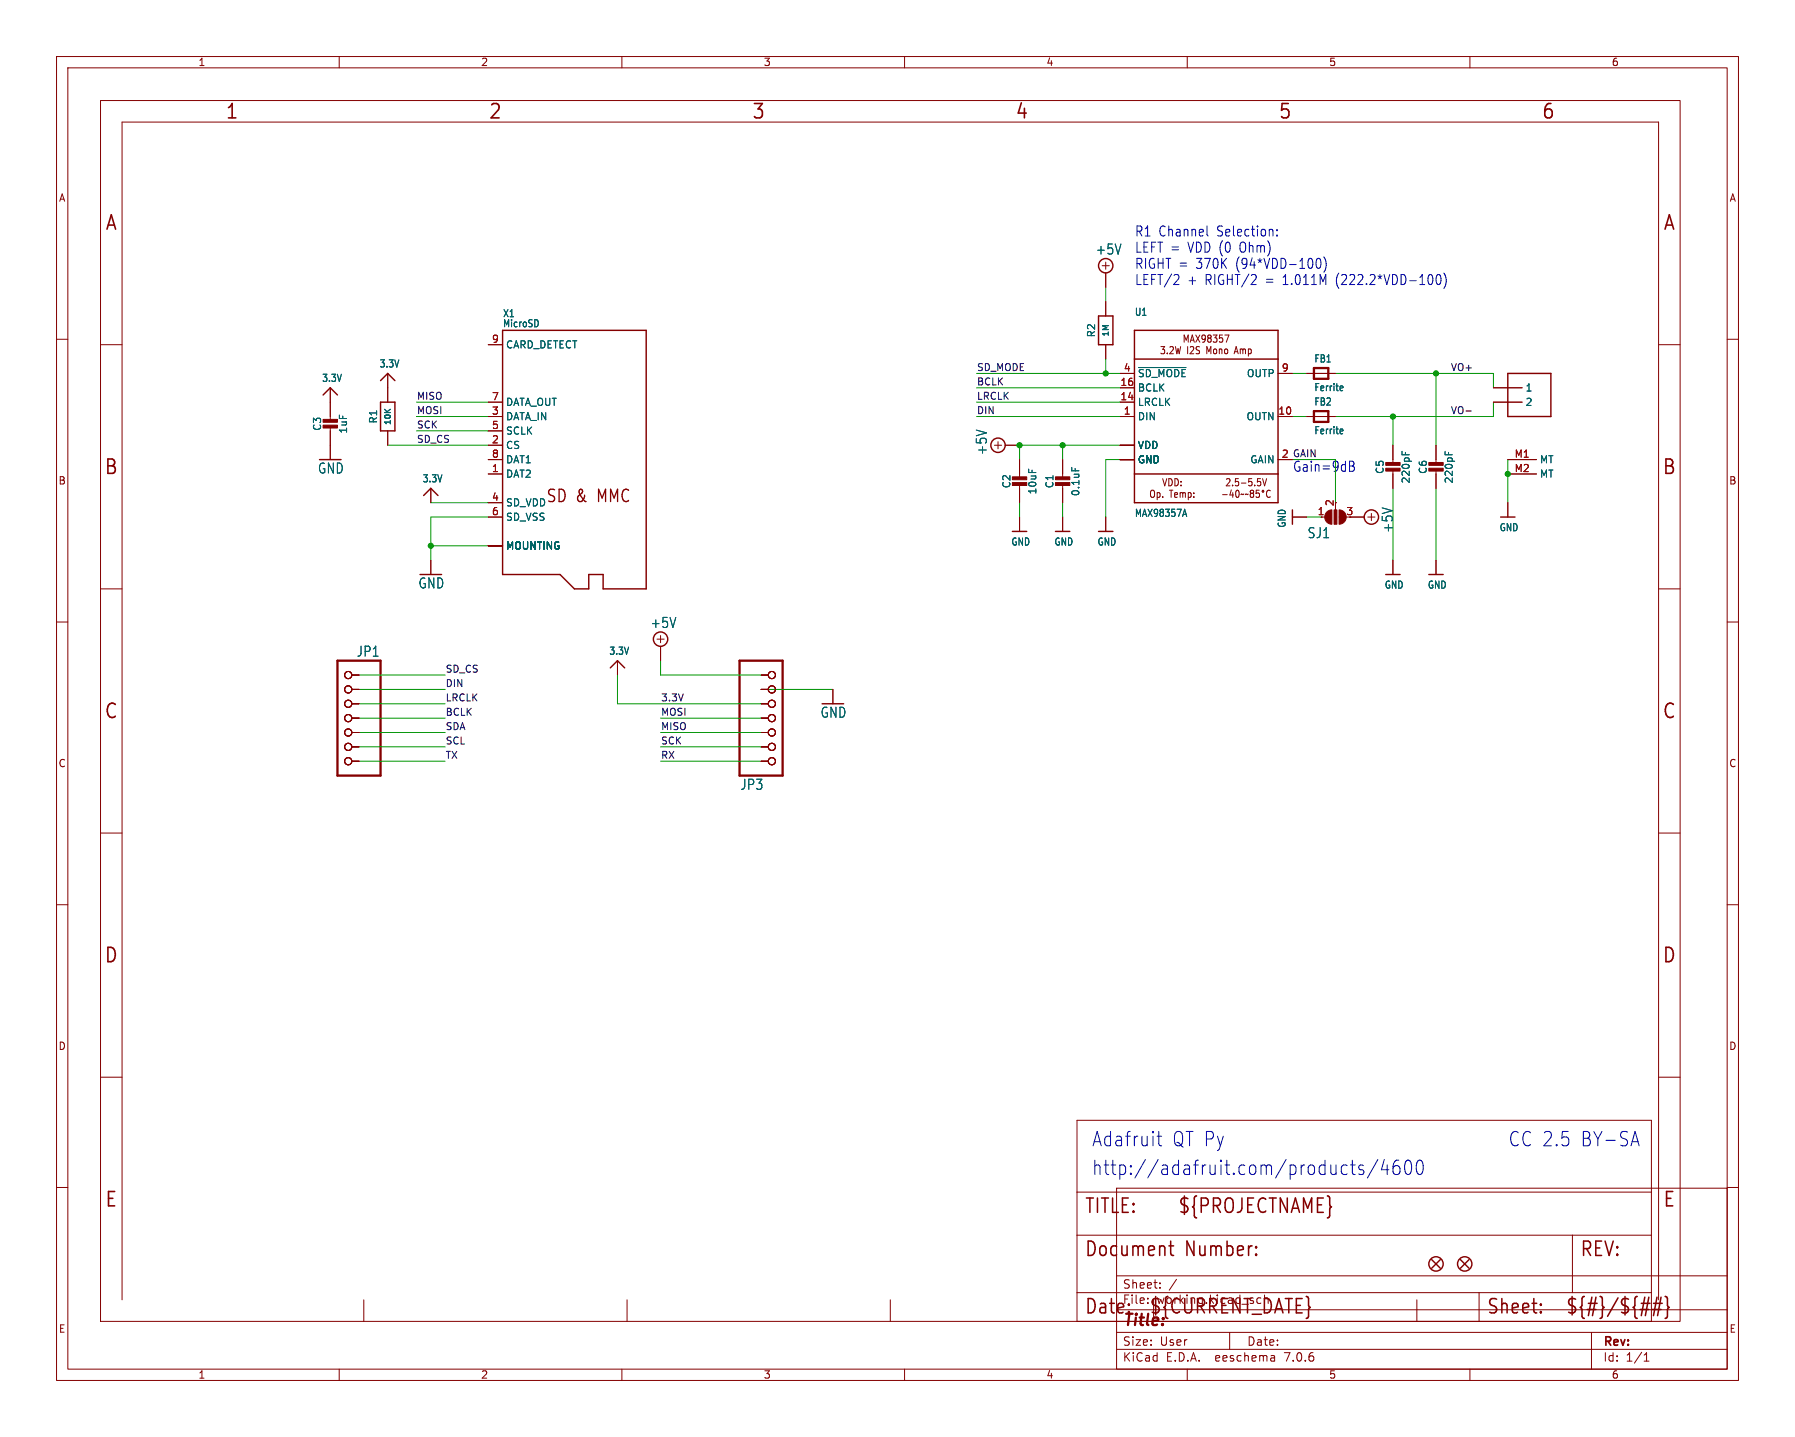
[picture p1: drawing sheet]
<svg xmlns="http://www.w3.org/2000/svg" width="317mm" height="254mm" viewBox="0 0 317 254" stroke-linecap="round" stroke-linejoin="round" font-family="sans-serif">
<g fill="none" stroke="#840000" stroke-width=".18">
<path d="M10 10h297.5v234.1h-297.5zM12 12h293.5v230.1h-293.5zM17.8 17.8h279.4v215.9h-279.4zM60 10v2M110 10v2M160 10v2M210 10v2M260 10v2M10 60h2M194.9 47h1.3M195.6 46.4v1.2M195.6 48.3v2.5"/>
<path d="M195.6 53.3v2.6M211.5 59.2l.7 1.3M212.2 59.2l-.7 1.3M213.2 59.8l-.2 .2h-.3l-.1-.6 .4-.2 .2 .3v.7l-.2 .3h-.3M213.8 59.8l-.2 .2 .1 .4 .1 .1h.3M213.8 59.8l-.2-.3 .2-.3h.2l.2 .3-.2 .3M213.8 59.8h.2M214 59.8l.2 .1M214.6 59.2h.7l-.4 .5 .3 .1 .1 .2M216.2 59.2h-.5v.7l.4-.2 .2 .3M216.6 59.2h.8l-.5 1.3M305.5 60h2"/>
<path d="M17.8 61h3.8M58.4 68.6v5.8M58.4 75.4v5.9M68.6 66v5.1M68.6 76.2v2.5M86.4 73.7h2.5M86.4 71.1h2.5M86.4 78.7h2.5M86.4 61h2.5M86.4 76.2h2.5M175.9 78.7h1.3M176.5 78.1v1.3"/>
<path d="M177.8 78.7h2.5M195.6 61v2.5M198.1 73.7h2.6M198.1 71.1h2.6M198.1 68.6h2.6M198.1 66h2.6M198.1 78.7h2.6M205.3 61.3h.7l-.4 .5 .4 .1v.5l-.2 .2-.5-.2M206.5 62.4v.2M206.9 61.4l.4-.1 .3 .4-.7 .9h.7M207.9 61.3l.3 1.3 .2-.9 .2 .9 .2-1.3M209.5 60.5v-1.3l.3 1 .4-1v1.3"/>
<path d="M210.1 61.3v1.3M210.5 60.5l.4-1.3 .4 1.3M210.5 61.4l.4-.1 .2 .4-.6 .9h.6M210.6 60.2h.5M212.2 61.4l-.4-.1-.2 .1v.4l.5 .2 .1 .3-.2 .3-.4-.1M213.5 62.6v-1.3l.3 .9 .4-.9v1.3M214.7 62.4l.2 .2 .3-.2M215.7 61.7v.9M216.1 61.9v.7M216.6 62.4l.2 .2 .3-.2M218.3 62.6l.4-1.3 .3 1.3M219.4 61.7v.9"/>
<path d="M219.8 61.9v.7M220.3 61.9v.7M220.8 61.7v1.3M221.3 62.4l-.2 .2-.3-.1M226.1 73.7h2.5M226.1 66h2.5M231.1 73.7h5.1M231.1 66h5.1M246.4 78.7v3.3M254 78.7v3.3M264.2 71.1h5M264.2 68.6h5"/>
<path d="M293.4 61h3.8M76.2 86.4v2.5M76.2 99.1v2.5M86.4 91.4h2.5M86.4 81.3h2.5M86.4 83.8h2.5M86.4 96.5h2.5M86.4 88.9h2.5M180.3 81.3v3.3M180.3 85.6v3.3M180.3 91.4v2.6M188 81.3v3.3"/>
<path d="M188 85.6v3.3M188 91.4v2.6M195.6 91.4v2.6M198.1 81.3h2.6M203.7 86.8l.3-.1 .2 .2v.6l-.2 .5-.4-.2-.1-.7zM204.7 87.2l.3-.1 .2 .3-.1 .5h-.4M204.7 87.1v1.3M205.7 84.6l.3 1.3 .4-1.3M205.7 87.8v.2M206.7 84.6a.64 .64 0 0 1 .7 .7 .64 .64 0 0 1-.7 .6zM206.8 86.7h.7M207.1 86.7v1.3"/>
<path d="M207.8 87.5l.5-.1-.1-.2-.3-.1-.1 .2v.6h.4M207.8 84.6a.64 .64 0 0 1 .6 .7 .64 .64 0 0 1-.6 .6zM208.9 85.1v.2M210.2 87.1v1.3M216.3 87.5h.8M216.9 84.8l.5-.2 .2 .4-.7 .9h.7M217.8 86.6l-.3 .9h.7M218 85.8v.1M218.1 87.1v.9M218.7 86.8l.1-.1a.72 .72 0 0 1 0 1.3 .94 .94 0 0 1-.1-1.2zM219.1 84.6h-.6v.7l.1-.2 .4 .1 .1 .6-.2 .1-.4-.1M219.6 85.4h.8"/>
<path d="M220 87.4l-.5 .1M220.8 87.4l-.5 .1M221.3 87.2l-.2-.2 .2-.3 .3 .1 .2 .1-.3 .3M221.3 87.2l-.2 .3v.2l.2 .3 .3-.1 .2-.2v-.2l-.3-.3M221.3 87.2h.2M221.4 84.6h-.5v.7l.1-.2 .4 .1v.6l-.1 .1-.4-.1M221.9 85.8v.1M222.7 86.7h-.5v.6l.1-.1h.4v.6l-.1 .2-.4-.2M223 84.6h-.6v.7l.1-.2 .4 .1 .1 .6-.2 .1-.4-.1M223.3 84.6l.4 1.3 .3-1.3M224.7 86.8h-.1a.62 .62 0 0 0-.6 .4 .62 .62 0 0 0 .4 .8l.3-.2M228.6 91.4h2.5"/>
<path d="M233.7 91.4h.9M236.2 88.9v2.2M238.8 91.4h2.5M241.9 91.4h1.3M242.6 90.8v1.3M246.4 83.1v3.3M246.4 99.1v2.5M254 83.1v3.3M254 99.1v2.5M266.7 81.3h5.1M266.7 83.8h5.1M266.7 88.9v2.5"/>
<path d="M10 110h2M17.8 104.1h3.8M62.2 119.4h1.3M109.2 116.8v2.6M116.2 113h1.3M116.8 112.4v1.3M116.8 114.3v2.5M134.6 119.4h1.3M293.4 104.1h3.8M305.5 110h2M62.2 134.6h1.3M62.2 132.1h1.3"/>
<path d="M62.2 129.5h1.3M62.2 127h1.3M62.2 124.5h1.3M62.2 121.9h1.3M134.6 134.6h1.3M134.6 132.1h1.3M134.6 129.5h1.3M134.6 127h1.3M134.6 124.5h1.3M134.6 121.9h1.3M147.3 121.9v2.6M10 160h2"/>
<path d="M17.8 147.3h3.8M293.4 147.3h3.8M305.5 160h2M17.8 190.5h3.8M190.5 198.1h101.6v35.6h-101.6zM293.4 190.5h3.8M10 210h2M190.5 210.8h101.6M190.5 218.4h101.6M197.5 210.1h108v32h-108zM278.1 218.4v10.2M305.5 210h2"/>
<path d="M21.6 229.9v-208.3h271.8v208.3M64.3 229.9v3.8M110.9 229.9v3.8M157.5 229.9v3.8M190.5 228.6h101.6M197.5 238.6h108M197.5 235.6h108M197.5 231.6h108M197.5 225.6h108M205.2 227.7v.1M205.2 226.9v.1M208.1 226.2l-1.3 2"/>
<path d="M217.5 235.6v3M225.4 239.8l.1 .9M250.6 229.9v3.8M261.6 228.6v5.1M281.5 235.6v6.5M290.8 239.6l.4-.4v1.5M60 242.1v2M110 242.1v2M160 242.1v2M210 242.1v2M225.5 240.6l-.2 .1M225.5 240.1h-.2"/>
<path d="M260 242.1v2M290.8 240.7h.9"/>
<circle cx="223.4" cy="86.9" r=".17"/>
<circle cx="61.6" cy="119.4" r=".63"/>
<circle cx="136.5" cy="119.4" r=".63"/>
<circle cx="61.6" cy="132.1" r=".63"/>
<circle cx="61.6" cy="129.5" r=".63"/>
<circle cx="61.6" cy="124.5" r=".63"/>
<circle cx="61.6" cy="134.6" r=".63"/>
<circle cx="61.6" cy="121.9" r=".63"/>
<circle cx="61.6" cy="127" r=".63"/>
<circle cx="136.5" cy="134.6" r=".63"/>
<circle cx="136.5" cy="124.5" r=".63"/>
<circle cx="136.5" cy="121.9" r=".63"/>
<circle cx="136.5" cy="132.1" r=".63"/>
<circle cx="136.5" cy="127" r=".63"/>
<circle cx="136.5" cy="129.5" r=".63"/>
</g>
<g fill="none" stroke="#840000" stroke-width=".25">
<path d="M88.9 58.4h25.4v45.7h-7.6v-2.5h-2.6v2.5h-2.5l-2.5-2.5h-10.2zM194.3 55.9h2.5v5.1h-2.5zM200.7 58.4h25.4v30.5h-25.4zM57.1 69.8l1.3-1.2 1.3 1.2M67.3 67.3l1.3-1.3 1.2 1.3M67.3 71.1h2.5v5.1h-2.5zM200.7 63.5h25.4M266.7 66h7.6v7.7h-7.6zM74.9 87.6l1.3-1.2 1.3 1.2M179.1 94h2.5M186.7 94h2.5M194.3 94h2.5"/>
<path d="M200.7 83.8h25.4M228.6 90.2v2.5M265.4 91.4h2.6M107.9 118.1l1.3-1.3 1.3 1.3M245.1 101.6h2.5M252.7 101.6h2.6M253.2 222.8l1.6 1.5M254.8 222.8l-1.6 1.5M258.3 222.8l1.5 1.5M259.8 222.8l-1.5 1.5"/>
<circle cx="195.6" cy="47" r="1.27"/>
<circle cx="176.5" cy="78.7" r="1.27"/>
<circle cx="242.6" cy="91.4" r="1.27"/>
<circle cx="116.8" cy="113" r="1.27"/>
<circle cx="254" cy="223.5" r="1.27"/>
<circle cx="259.1" cy="223.5" r="1.27"/>
</g>
<g fill="none" stroke="#006464" stroke-width=".18">
<path d="M95.2 56.8v.7M201.4 65h8.4M237.2 68.3h.3v.3l-.5 .1M237.2 75.9h.3v.3l-.5 .1M237.5 69l-.3 .1M237.5 76.7h-.3M248 79.8v.6M248.6 80v.4M255.6 79.8v.6M256.2 80v.4M189.6 82.7v.6M209.3 91h.5"/>
<path d="M209.5 90.1l.4 1.2"/>
</g>
<g fill="none" stroke="#840000" stroke-width=".27">
<path d="M207.1 219.5v2.2l.1 .2 .4 .1M206.8 220.3h.8M222.2 221.8l.1 .1-.1 .1M222.2 221.8l-.1 .1 .1 .1M222.2 220.4v.3M222.2 221.8v.2M222.2 220.4l.1 .2-.1 .1M222.2 220.4l-.1 .2 .1 .1M272.5 231.9l.1 .2-.1 .1M272.5 230.6l.1 .1-.1 .2M290.1 231.6h1.5M290.3 230.5h1.6"/>
<path d="M291.6 229.4l-.6 3.3M292.3 231.6h1.5M292.5 230.5h1.5M293.1 229.4l-.6 3.3M293.8 229.4l-.6 3.3M294.5 229.3l.3 .1 .1 .2v1.3l.3 .3-.3 .4v1.2l-.1 .2-.3 .1"/>
</g>
<g fill="#840000" stroke="#840000" stroke-width=".18">
<path d="M57.1 75.2h2.6v.5h-2.6z"/>
<path d="M57.1 74.2h2.6v.5h-2.6z"/>
<path d="M252.7 82.8h2.6v.5h-2.6z"/>
<path d="M252.7 81.8h2.6v.5h-2.6z"/>
<path d="M245.1 82.8h2.5v.5h-2.5z"/>
<path d="M245.1 81.8h2.5v.5h-2.5z"/>
<path d="M186.7 85.3h2.5v.6h-2.5z"/>
<path d="M186.7 84.3h2.5v.5h-2.5z"/>
<path d="M179.1 85.3h2.5v.6h-2.5z"/>
<path d="M179.1 84.3h2.5v.5h-2.5z"/>
<path d="M234.7 90.5l.4-.2 .5-.1v2.5a1.27 1.27 0 0 1-1.2-.8 1.27 1.27 0 0 1 .3-1.4z"/>
<path d="M236 90.2h.5v2.5h-.5z"/>
<path d="M236.9 90.2a1.27 1.27 0 0 1 1.2 1.2 1.27 1.27 0 0 1-1.2 1.3z"/>
</g>
<path d="M232.4 65.1h2.5v1.9h-2.5zM232.4 72.7h2.5v1.9h-2.5zM59.7 116.8h7.6v20.4h-7.6zM130.8 116.8h7.6v20.4h-7.6z" fill="none" stroke="#840000" stroke-width=".41"/>
<path d="M259.3 72.7h1" fill="none" stroke="#0f0f0f" stroke-width=".18"/>
<g fill="none" stroke="#0000c2" stroke-width=".18">
<path d="M213.5 40v1.5l.2 .2M208.2 48.5l.3 .4v.4l-.9 1h.9M225.9 41.6v.1M225.9 40.6v.2M233 45.8l.3-.1a1.23 1.23 0 0 1 0 1.8h-.2a1.32 1.32 0 0 1-.1-1.7zM234.2 45.4a2.34 2.34 0 0 1 0 2.7M254.2 48.6l.3-.1a1.23 1.23 0 0 1 0 1.8h-.1a1.32 1.32 0 0 1-.2-1.7zM255.4 48.3a2.31 2.31 0 0 1 0 2.7M238.7 81.6h.5l.2 .1 .1 .4-.3 .3M238.7 82.4h.5M239.2 82.4a.49 .49 0 0 1 .4 .5 .49 .49 0 0 1-.3 .4h-.6M204.7 200.9h.8"/>
<path d="M205 200.1v2.2l.1 .2 .4 .1M238.1 206l.2 .1M238.3 207.6l-.2 .1M238.9 206h.8M239.2 205.2v2.1l.1 .3 .4 .1M241.2 206.1l-.6-.1a.44 .44 0 0 0-.3 .4 .44 .44 0 0 0 .3 .5h.3a.44 .44 0 0 1 .4 .4 .44 .44 0 0 1-.4 .4l-.6-.1M243.7 205.1l-1.8 3.2M244.9 205.1l-.6 1.8h1.4M245.4 206v1.7M247.4 205.2a.9 .9 0 0 0-1 1.1v.9l.2 .4 .6 .1 .3-.2 .1-.9-.2-.3-.6-.2-.4 .5M248.8 205.3a.49 .49 0 0 1 .5-.1 .49 .49 0 0 1 .3 .5 1.62 1.62 0 0 1-.4 2 .56 .56 0 0 1-.6-.5 2.27 2.27 0 0 1 .2-1.9zM250.8 205.3a.49 .49 0 0 1 .5-.1 .49 .49 0 0 1 .3 .5 1.62 1.62 0 0 1-.4 2 .56 .56 0 0 1-.6-.5 2.27 2.27 0 0 1 .2-1.9z"/>
<path d="M288.7 201.9h1M289.2 200.1l.7 2.5"/>
</g>
<g fill="none" stroke="#009600" stroke-width=".18">
<path d="M195.6 50.8v2.5M68.6 78.7h17.8M73.7 73.7h12.7M73.7 71.1h12.7M73.7 76.2h12.7M172.7 66h25.4M172.7 73.7h25.4M172.7 68.6h25.4M172.7 71.1h25.4M188 78.7v2.6M195.6 63.5v2.5M198.1 78.7h-17.8v2.6"/>
<path d="M228.6 66h2.5M228.6 73.7h2.5M236.2 66h28v2.6M246.4 73.7v5M254 66v12.7M264.2 71.1v2.6h-28M76.2 96.5h10.2M76.2 88.9h10.2M86.4 91.4h-10.2v7.7M180.3 88.9v2.5M188 88.9v2.5M198.1 81.3h-2.5v10.1"/>
<path d="M228.6 81.3h7.6v7.6M231.1 91.4h2.6M246.4 86.4v12.7M254 86.4v12.7M266.7 81.3v7.6M63.5 119.4h15.2M109.2 119.4v5.1h25.4M116.8 116.8v2.6h17.8M63.5 121.9h15.2M63.5 127h15.2M63.5 124.5h15.2M63.5 132.1h15.2"/>
<path d="M63.5 134.6h15.2M63.5 129.5h15.2M116.8 127h17.8M116.8 132.1h17.8M116.8 134.6h17.8M116.8 129.5h17.8M134.6 121.9h12.7"/>
</g>
<g fill="#009600" stroke="#009600" stroke-width=".18">
<circle cx="180.3" cy="78.7" r=".46"/>
<circle cx="188" cy="78.7" r=".46"/>
<circle cx="195.6" cy="66" r=".46"/>
<circle cx="246.4" cy="73.7" r=".46"/>
<circle cx="76.2" cy="96.5" r=".46"/>
<circle cx="254" cy="66" r=".46"/>
<circle cx="266.7" cy="83.8" r=".46"/>
</g>
<g font-size="3.5" fill="#840000">
<text x="39.8" y="21.4">1</text>
<text x="86.3" y="21.4">2</text>
<text x="132.9" y="21.4">3</text>
<text x="179.5" y="21.4">4</text>
<text x="226" y="21.4">5</text>
<text x="272.6" y="21.4">6</text>
<text x="18.5" y="41.1">A</text>
<text x="294.1" y="41.1">A</text>
<text x="18.3" y="84.2">B</text>
<text x="293.9" y="84.2">B</text>
<text x="18.3" y="127.4">C</text>
<text x="293.9" y="127.4">C</text>
<text x="18.3" y="170.6">D</text>
<text x="293.9" y="170.6">D</text>
<text x="18.5" y="213.8">E</text>
<text x="191.8" y="214.9">TITLE:</text>
<text x="208.3" y="214.9">${PROJECTNAME}</text>
<text x="294" y="213.8">E</text>
<text x="191.8" y="222.5">Document</text>
<text x="209.6" y="222.5">Number:</text>
<text x="279.4" y="222.5">REV:</text>
<text x="191.8" y="232.7">Date:</text>
<text x="203.2" y="232.7">${CURRENT_DATE}</text>
<text x="262.9" y="232.7">Sheet:</text>
<text x="276.9" y="232.7">${#}/${##}</text>
</g>
<g font-size="3.5" fill="#0000c2">
<text x="193" y="203">Adafruit</text>
<text x="207.3" y="203">QT Py</text>
<text x="266.7" y="203">CC 2.5</text>
<text x="279.5" y="203">BY-SA</text>
<text x="193" y="208">http://adafruit.com/products/4600</text>
</g>
<g font-size="3" fill="#840000">
<text x="96.5" y="89.1">SD &amp;</text>
<text x="105.9" y="89.1">MMC</text>
</g>
<text font-size="2.8" fill="#840000" x="198.5" y="235">Title:</text>
<g font-size="2.5" fill="#0000c2">
<text x="200.7" y="42">R1 Channel</text>
<text x="215.3" y="42">Selection:</text>
<text x="200.7" y="44.8">LEFT =</text>
<text x="200.7" y="47.7">RIGHT =</text>
<text x="210.2" y="44.8">VDD (0</text>
<text x="211.6" y="47.7">370K</text>
<text x="218.8" y="47.7">(94*VDD-100)</text>
<text x="219.6" y="44.8">Ohm)</text>
<text x="200.7" y="50.6">LEFT/2</text>
<text x="210" y="50.6">+</text>
<text x="213.2" y="50.6">RIGHT/2</text>
<text x="224" y="50.6">=</text>
<text x="227.2" y="50.6">1.011M</text>
<text x="236.7" y="50.6">(222.2*VDD-100)</text>
<text x="228.6" y="83.6">Gain=9dB</text>
</g>
<g font-size="2.5" fill="#006464">
<text x="193.7" y="45.2">+5V</text>
<text x="56.1" y="84">GND</text>
<text x="174.8" y="80.6" transform="rotate(-90 174.8 80.6)">+5V</text>
<text x="231.2" y="95.4">SJ1</text>
<text x="246.6" y="94.4" transform="rotate(-90 246.6 94.4)">+5V</text>
<text x="73.9" y="104.3">GND</text>
<text x="115" y="111.3">+5V</text>
<text x="63" y="116.3">JP1</text>
<text x="145" y="127.1">GND</text>
<text x="130.9" y="139.9">JP3</text>
</g>
<g font-size="2.1" fill="#840000">
<text x="198.5" y="230.8">File:</text>
<text x="198.5" y="228.1">Sheet:</text>
<text x="204.6" y="230.8">working.kicad_sch</text>
<text x="198.5" y="238.2">Size:</text>
<text x="205.2" y="238.2">User</text>
<text x="220.5" y="238.2">Date:</text>
<text x="283.5" y="238.4">Rev:</text>
<text x="198.5" y="241">KiCad</text>
<text x="206.2" y="241">E.D.A.</text>
<text x="215.1" y="241">eeschema</text>
<text x="227.5" y="241">7.0.6</text>
<text x="283.5" y="241">Id:</text>
<text x="287.6" y="241">1/1</text>
</g>
<g font-size="1.8" fill="#840000">
<text x="35" y="11.9">1</text>
<text x="85" y="11.9">2</text>
<text x="135" y="11.9">3</text>
<text x="185" y="11.9">4</text>
<text x="235" y="11.9">5</text>
<text x="285" y="11.9">6</text>
<text x="10.3" y="35.9">A</text>
<text x="305.8" y="35.9">A</text>
<text x="214.6" y="61.8">I2S</text>
<text x="218.2" y="61.8">Mono</text>
<text x="226.6" y="81">2 GAIN</text>
<text x="10.3" y="85.9">B</text>
<text x="209.1" y="87.2">Temp:</text>
<text x="305.8" y="85.9">B</text>
<text x="10.3" y="135.9">C</text>
<text x="305.8" y="135.9">C</text>
<text x="10.3" y="185.9">D</text>
<text x="305.8" y="185.9">D</text>
<text x="10.3" y="235.9">E</text>
<text x="305.8" y="235.9">E</text>
<text x="35" y="244">1</text>
<text x="85" y="244">2</text>
<text x="135" y="244">3</text>
<text x="185" y="244">4</text>
<text x="235" y="244">5</text>
<text x="285" y="244">6</text>
</g>
<g font-size="1.8" fill="#006464">
<text x="88.9" y="56.3">X1</text>
<text x="88.9" y="58.1">MicroSD</text>
<text x="193.9" y="59.8" transform="rotate(-90 193.9 59.8)">R2</text>
<text x="200.6" y="56">U1</text>
<text x="67" y="65.2">3.3V</text>
<text x="89.4" y="61.8">CARD_DETECT</text>
<text x="232.4" y="64.3">FB1</text>
<text x="56.9" y="67.7">3.3V</text>
<text x="89.4" y="72">DATA_OUT</text>
<text x="201.2" y="72">LRCLK</text>
<text x="201.2" y="69.4">BCLK</text>
<text x="201.2" y="66.9">~{SD_MODE}</text>
<text x="220.5" y="66.9">OUTP</text>
<text x="232.4" y="69.4">Ferrite</text>
<text x="232.4" y="71.9">FB2</text>
<text x="269.7" y="69.4">1</text>
<text x="269.7" y="72">2</text>
<text x="57" y="76.3" transform="rotate(-90 57 76.3)">C3</text>
<text x="61.6" y="76.8" transform="rotate(-90 61.6 76.8)">1uF</text>
<text x="66.9" y="75" transform="rotate(-90 66.9 75)">R1</text>
<text x="89.4" y="74.5">DATA_IN</text>
<text x="89.4" y="77.1">SCLK</text>
<text x="201.2" y="74.5">DIN</text>
<text x="220.4" y="74.5">OUTN</text>
<text x="232.4" y="77">Ferrite</text>
<text x="89.4" y="79.6">CS</text>
<text x="89.4" y="82.1">DAT1</text>
<text x="201.2" y="82.1">GND</text>
<text x="201.2" y="79.6">VDD</text>
<text x="221.1" y="82.1">GAIN</text>
<text x="245" y="83.9" transform="rotate(-90 245 83.9)">C5</text>
<text x="252.6" y="83.9" transform="rotate(-90 252.6 83.9)">C6</text>
<text x="272.3" y="82.1">MT</text>
<text x="74.6" y="85.5">3.3V</text>
<text x="89.4" y="84.7">DAT2</text>
<text x="89.4" y="89.8">SD_VDD</text>
<text x="178.9" y="86.5" transform="rotate(-90 178.9 86.5)">C2</text>
<text x="183.5" y="87.5" transform="rotate(-90 183.5 87.5)">10uF</text>
<text x="186.5" y="86.5" transform="rotate(-90 186.5 86.5)">C1</text>
<text x="191.1" y="87.8" transform="rotate(-90 191.1 87.8)">0.1uF</text>
<text x="249.5" y="85.6" transform="rotate(-90 249.5 85.6)">220pF</text>
<text x="257.2" y="85.6" transform="rotate(-90 257.2 85.6)">220pF</text>
<text x="272.3" y="84.7">MT</text>
<text x="89.4" y="92.3">SD_VSS</text>
<text x="200.6" y="91.6">MAX98357A</text>
<text x="227.6" y="93.4" transform="rotate(-90 227.6 93.4)">GND</text>
<text x="265.2" y="94.1">GND</text>
<text x="89.4" y="97.4">MOUNTING</text>
<text x="178.8" y="96.7">GND</text>
<text x="186.4" y="96.7">GND</text>
<text x="194" y="96.7">GND</text>
<text x="244.8" y="104.3">GND</text>
<text x="252.4" y="104.3">GND</text>
<text x="107.7" y="116">3.3V</text>
</g>
<g font-size="1.8" fill="#a90000">
<text x="86.9" y="60.7">9</text>
<text x="198.7" y="65.8">4</text>
<text x="226.6" y="65.8">9</text>
<text x="86.9" y="70.9">7</text>
<text x="198.1" y="70.9">14</text>
<text x="198.1" y="68.3">16</text>
<text x="86.9" y="73.4">3</text>
<text x="86.9" y="75.9">5</text>
<text x="198.7" y="73.4">1</text>
<text x="226" y="73.4">10</text>
<text x="86.9" y="83.6">1</text>
<text x="86.9" y="78.5">2</text>
<text x="86.9" y="81">8</text>
<text x="226.6" y="81">2</text>
<text x="267.8" y="81">M1</text>
<text x="267.8" y="83.6">M2</text>
<text x="86.9" y="88.6">4</text>
<text x="236" y="89.6" transform="rotate(-90 236 89.6)">2</text>
<text x="86.9" y="91.2">6</text>
<text x="233" y="91.2">1</text>
<text x="238.1" y="91.2">3</text>
</g>
<g font-size="1.7" fill="#0f0f0f">
<text x="172.7" y="65.7">SD_MODE</text>
<text x="256.5" y="65.7">VO+</text>
<text x="73.7" y="70.8">MISO</text>
<text x="172.7" y="68.2">BCLK</text>
<text x="172.7" y="70.8">LRCLK</text>
<text x="73.7" y="73.3">MOSI</text>
<text x="73.7" y="75.9">SCK</text>
<text x="172.7" y="73.3">DIN</text>
<text x="256.5" y="73.3">VO-</text>
<text x="73.7" y="78.4">SD_CS</text>
<text x="78.7" y="119">SD_CS</text>
<text x="78.7" y="121.6">DIN</text>
<text x="78.7" y="124.1">LRCLK</text>
<text x="116.8" y="124.1">3.3V</text>
<text x="78.7" y="131.7">SCL</text>
<text x="78.7" y="129.2">SDA</text>
<text x="78.7" y="126.7">BCLK</text>
<text x="116.8" y="126.7">MOSI</text>
<text x="116.8" y="131.7">SCK</text>
<text x="116.8" y="129.2">MISO</text>
<text x="78.7" y="134.3">TX</text>
<text x="116.8" y="134.3">RX</text>
</g>
<g font-size="1.4" fill="#006464">
<text x="196.4" y="59.7" transform="rotate(-90 196.4 59.7)">1M</text>
<text x="69.4" y="75.3" transform="rotate(-90 69.4 75.3)">10K</text>
</g>
</svg>
